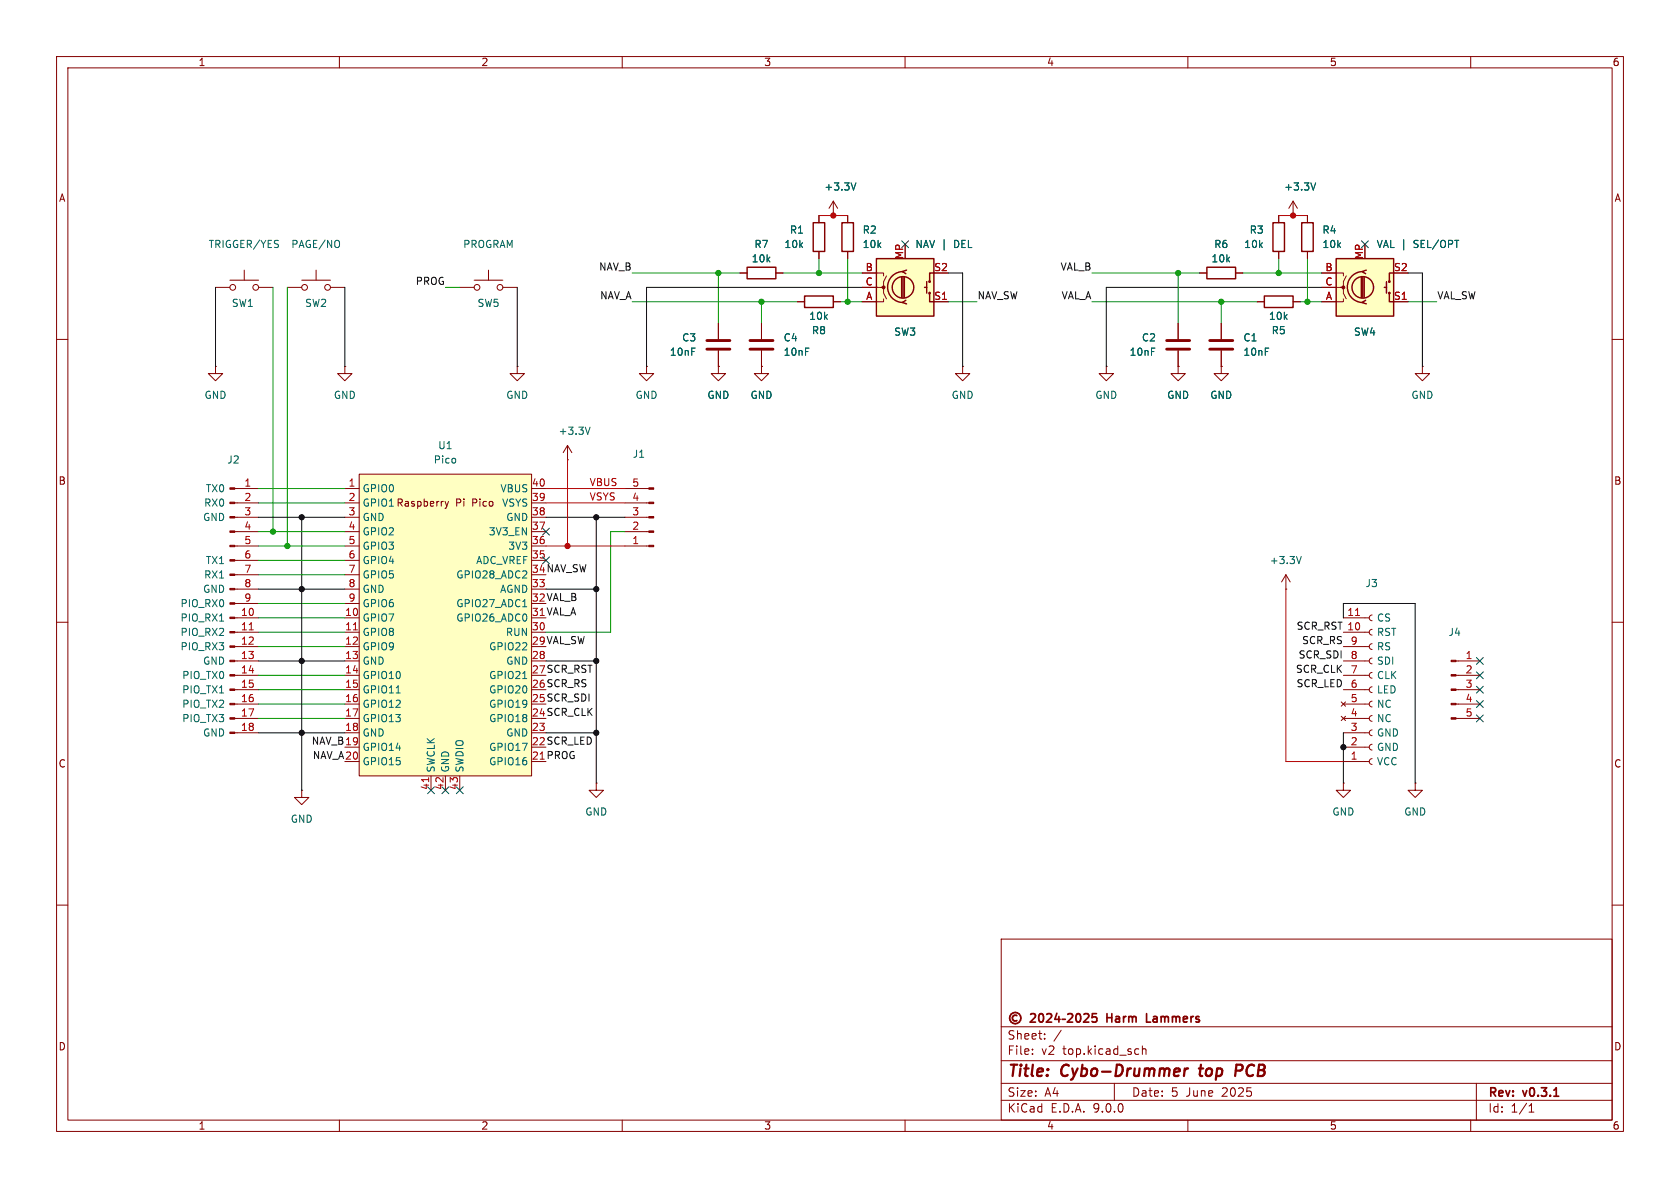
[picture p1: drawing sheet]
<svg xmlns="http://www.w3.org/2000/svg" width="297mm" height="210mm" viewBox="0 0 297 210" stroke-linecap="round" stroke-linejoin="round" font-family="sans-serif">
<g fill="none" stroke="#840000" stroke-width=".18">
<path d="M10 10h277v190h-277zM12 12h273v186h-273zM60 10v2M110 10v2M160 10v2M210 10v2M260 10v2M144.8 38.1v1.3M147.3 38.1h.1M147.3 35.6l-.7 1.2M147.3 35.6l.8 1.2M147.3 35.6v2.5"/>
<path d="M149.9 38.1v1.3M226.1 38.1v1.3M231.1 38.1v1.3M81.3 50.8h2.5M83.8 49.5h5.1M86.4 47.8v1.7M88.9 50.8h2.5M130.8 48.3h1.3M134.6 57.2v2.7M137.2 48.3h1.2M141 53.3h1.2M144.8 44.5v1.2"/>
<path d="M147.3 53.3h1.3M149.9 44.5v1.2M226.1 44.5v1.2M231.1 44.5v1.2M10 60h2M91.4 64.8v1.2h1.3l-1.3 1.3-1.2-1.3h1.2M91.4 64.8h.1M134.6 62v2.8M285 60h2M10 110h2M227.3 104.1h.1M227.3 101.6l-.7 1.3"/>
<path d="M227.3 101.6l.8 1.3M227.3 101.6v2.5M237.5 116.8h4.6M237.5 119.4h4.6M237.5 114.3h4.6M237.5 111.8h4.6M237.5 109.2h4.6M242.6 118.9l-.4 .1-.1 .4 .1 .3 .4 .2M242.6 116.3l-.4 .2-.1 .3 .1 .4 .4 .1M242.6 113.8l-.4 .1-.1 .4 .1 .4 .4 .1M242.6 111.3l-.4 .1-.1 .4 .1 .3 .4 .2M242.6 108.7l-.4 .2-.1 .3 .1 .4 .4 .1"/>
<path d="M257.4 116.8h4.2M257.4 119.4h4.2M285 110h2M53.3 139.7v1.3h1.3l-1.3 1.2-1.2-1.2h1.2M53.3 139.7h.1M237.1 126.6l.8 .8M237.1 124.1l.8 .7M237.5 138.4v1.3h1.3l-1.3 1.3-1.3-1.3h1.3M237.5 138.4h.1M237.5 121.9h4.6M237.5 124.5h4.6M237.5 127h4.6"/>
<path d="M237.5 134.6h4.6M237.5 132.1h4.6M237.5 129.5h4.6M237.9 126.6l-.8 .8M237.9 124.1l-.8 .7M242.6 134.1l-.4 .2-.1 .3 .1 .4 .4 .1M242.6 131.6l-.4 .1-.1 .4 .1 .3 .4 .2M242.6 129l-.4 .2-.1 .3 .1 .4 .4 .1M242.6 126.5l-.4 .1-.1 .4 .1 .4 .4 .1M242.6 124l-.4 .1-.1 .4 .1 .3 .4 .2M242.6 121.4l-.4 .2-.1 .3 .1 .4 .4 .1M250.2 138.4v1.3h1.3l-1.3 1.3-1.3-1.3h1.3"/>
<path d="M250.2 138.4h.1M257.4 121.9h4.2M257.4 124.5h4.2M257.4 127h4.2M10 160h2M177 166h108v32h-108zM285 160h2M60 198v2M110 198v2M160 198v2M177 194.5h108M177 191.5h108"/>
<path d="M177 187.5h108M177 181.5h108M182.5 186.3v.1M182.5 185.5v.1M184.7 183.6v.1M184.7 182.8v.1M187.6 182.1l-1.3 2M197 191.5v3M202 184.9v1.5M202 185.5l.2-.1 .3 .1 .1 .9M210 198v2M260 198v2"/>
<path d="M261 191.5v6.5M270.3 196.6h.9M270.3 195.5l.4-.4v1.5"/>
<circle cx="84.3" cy="50.8" r=".51"/>
<circle cx="88.4" cy="50.8" r=".51"/>
</g>
<g fill="none" stroke="#840000" stroke-width=".3">
<path d="M179.8 179.5a.52 .52 0 0 0-.8 .5 .52 .52 0 0 0 .8 .4M182.2 179.3l.6-.1 .2 .1 .1 .3-1 1.1h1M183.8 179.3l.2-.1a.81 .81 0 0 1 .6 .6 .81 .81 0 0 1-.3 .8l-.2 .1a.81 .81 0 0 1-.3-1.4zM185.1 179.3l.5-.1 .2 .1 .1 .3-.9 1.1h.9M186.8 179.1l-.3 1.1h.9M187.2 179.7v1M188.8 179.3l.5-.1 .3 .1v.3l-.9 1.1h.9M190.3 179.3l.3-.1a.81 .81 0 0 1 .5 .6 .81 .81 0 0 1-.3 .8l-.1 .1a.81 .81 0 0 1-.4-1.4zM191.6 179.3l.6-.1 .2 .1 .1 .3-.9 1.1h.9M193.8 179.2h-.7v.7l.2-.1h.5l.1 .2-.1 .5-.2 .2-.5-.2M195.7 179.2v1.5M195.7 179.9h.9"/>
<path d="M202.7 179.2v1.5h.7M187.8 180.2h.5M274.7 193.8h.9"/>
<circle cx="179.5" cy="180" r="1"/>
</g>
<path d="M209.5 188.9l-.2 1.3M210 188.9l-.4 .1-.2 .3M211.9 188.9h.8M212.3 188.2l-.2 1.7 .2 .3M219.4 188.2h-.8l-.3 2M219.4 189.2l-.9 .1" fill="none" stroke="#840000" stroke-width=".4"/>
<g fill="#840000" stroke="#840000" stroke-width=".18">
<path d="M256.5 116.7h.9v.3h-.9z"/>
<path d="M256.5 119.3h.9v.2h-.9z"/>
<path d="M256.5 121.8h.9v.2h-.9z"/>
<path d="M256.5 124.3h.9v.3h-.9z"/>
<path d="M256.5 126.9h.9v.2h-.9z"/>
</g>
<path d="M143.8 39.4h2v5.1h-2zM148.8 39.4h2.1v5.1h-2.1zM225 39.4h2.1v5.1h-2.1zM230.1 39.4h2.1v5.1h-2.1zM132.1 47.2h5.1v2.1h-5.1zM142.2 52.3h5.1v2.1h-5.1z" fill="none" stroke="#840000" stroke-width=".25"/>
<path d="M151.3 32.3l-.4 1.3M230.1 98.4l-.5 1.2" fill="none" stroke="#006464" stroke-width=".18"/>
<path d="M132.6 60.2h4.1M132.6 61.7h4.1" fill="none" stroke="#840000" stroke-width=".51"/>
<path d="M239.6 108.8h.8" fill="none" stroke="#a90000" stroke-width=".18"/>
<path d="M154.9 45.7h10.2v10.2h-10.2z" fill="#ffffc2"/>
<g fill="none" stroke="#840000" stroke-width=".25">
<path d="M154.9 45.7h10.2v10.2h-10.2zM159.4 49v3.6M159.6 48a2.73 2.73 0 0 0-2.7 2.7 2.73 2.73 0 0 0 2.7 2.8M159.6 49v3.6M159.9 49v3.6M160.1 53.1l-.6 .4 .8 .2M160.3 47.8l-.8 .2 .6 .4M163.4 50.8h.4M163.8 49.8v2M164.3 51.8v1.5h.8M165.1 48.3h-.8v1.5M213.4 47.2h5v2.1h-5z"/>
<path d="M223.5 52.3h5.1v2.1h-5.1z"/>
<circle cx="159.6" cy="50.8" r="1.9"/>
<circle cx="164.3" cy="51.8" r=".13"/>
<circle cx="164.3" cy="49.8" r=".13"/>
</g>
<g fill="none" stroke="#840000" stroke-width=".18">
<path d="M228.6 38.1h.1M228.6 35.6l-.8 1.2M228.6 35.6l.8 1.2M228.6 35.6v2.5M152.4 48.3h3.8v.5M155.7 50.8h.5v1l.5 1M156.2 52.8v.5h-3.8M156.7 48.8l-.5 1v1h-3.8M165.1 53.3h2.5M208.3 57.2v2.7M212.1 48.3h1.3M215.9 57.2v2.7"/>
<path d="M218.4 48.3h1.3M222.2 53.3h1.3M228.6 53.3h1.3M100.3 78.7l-.7 1.3M100.3 78.7l.8 1.3M100.3 78.7v2.6M170.2 64.8v1.2h1.2l-1.2 1.3-1.3-1.3h1.3M170.2 64.8h.1M195.6 64.8v1.2h1.2l-1.2 1.3-1.3-1.3h1.3M195.6 64.8h.1M208.3 64.8v1.2h-1.3l1.3 1.3 1.2-1.3h-1.2M208.3 64.8h.1"/>
<path d="M208.3 62v2.8M215.9 64.8v1.2h1.3l-1.3 1.3-1.3-1.3h1.3M215.9 64.8h.1M215.9 62v2.8M100.3 81.3h.1M110.5 96.5h4.2M110.5 94h4.2M110.5 91.4h4.2M110.5 88.9h4.2M110.5 86.4h4.2"/>
</g>
<g fill="#840000" stroke="#840000" stroke-width=".18">
<path d="M114.7 96.4h.9v.2h-.9z"/>
<path d="M114.7 93.9h.9v.2h-.9z"/>
<path d="M114.7 91.3h.9v.3h-.9z"/>
<path d="M114.7 88.8h.9v.2h-.9z"/>
<path d="M114.7 86.2h.9v.3h-.9z"/>
<circle cx="156.2" cy="50.8" r=".25"/>
</g>
<path d="M232.6 32.3l-.4 1.3M166.9 42.4v1.8M104.3 75.5l-.4 1.3" fill="none" stroke="#006464" stroke-width=".18"/>
<path d="M206.2 60.2h4.1M206.2 61.7h4.1M213.9 60.2h4M213.9 61.7h4" fill="none" stroke="#840000" stroke-width=".51"/>
<path d="M236.2 45.7h10.2v10.2h-10.2z" fill="#ffffc2"/>
<g fill="none" stroke="#840000" stroke-width=".25">
<path d="M236.2 45.7h10.2v10.2h-10.2zM240.7 49v3.6M240.9 48a2.73 2.73 0 0 0-2.7 2.7 2.73 2.73 0 0 0 2.7 2.8M240.9 49v3.6M241.2 49v3.6M241.4 53.1l-.6 .4 .8 .2M241.6 47.8l-.8 .2 .6 .4M244.7 50.8h.4M245.1 49.8v2M245.6 51.8v1.5h.8M246.4 48.3h-.8v1.5"/>
<circle cx="240.9" cy="50.8" r="1.9"/>
<circle cx="245.6" cy="51.8" r=".13"/>
<circle cx="245.6" cy="49.8" r=".13"/>
</g>
<g fill="none" stroke="#840000" stroke-width=".18">
<path d="M38.1 50.8h2.5M40.6 49.5h5.1M43.2 47.8v1.7M45.7 50.8h2.6M50.8 50.8h2.5M53.3 49.5h5.1M55.9 47.8v1.7M58.4 50.8h2.6M127 57.2v2.7M233.7 48.3h3.8v.5M237 50.8h.5v1l.5 1M237.5 52.8v.5h-3.8"/>
<path d="M238 48.8l-.5 1v1h-3.8M246.4 53.3h2.5M38.1 64.8v1.2h1.3l-1.3 1.3-1.3-1.3h1.3M38.1 64.8h.1M61 64.8v1.2h1.2l-1.2 1.3-1.3-1.3h1.3M61 64.8h.1M114.3 64.8v1.2h1.3l-1.3 1.3-1.3-1.3h1.3M114.3 64.8h.1M127 64.8v1.2h1.3l-1.3 1.3-1.3-1.3h1.3M127 64.8h.1M127 62v2.8M134.6 64.8v1.2h1.3l-1.3 1.3-1.3-1.3h1.3"/>
<path d="M134.6 64.8h.1M251.5 64.8v1.2h1.2l-1.2 1.3-1.3-1.3h1.3M251.5 64.8h.1M41.5 86.4h4.2M41.5 88.9h4.2M41.5 91.4h4.2M41.5 94h4.2M41.5 96.5h4.2M41.5 99.1h4.2M41.5 101.6h4.2M41.5 104.1h4.2M41.5 106.7h4.2"/>
<path d="M41.5 109.2h4.2M41.5 111.8h4.2M41.5 114.3h4.2M41.5 116.8h4.2M41.5 119.4h4.2M41.5 121.9h4.2M41.5 124.5h4.2M41.5 127h4.2M41.5 129.5h4.2M105.4 138.4v1.3h1.3l-1.3 1.3-1.3-1.3h1.3M105.4 138.4h.1"/>
<circle cx="41.1" cy="50.8" r=".51"/>
<circle cx="45.2" cy="50.8" r=".51"/>
<circle cx="53.8" cy="50.8" r=".51"/>
<circle cx="57.9" cy="50.8" r=".51"/>
</g>
<g fill="#840000" stroke="#840000" stroke-width=".18">
<path d="M40.6 86.2h.9v.3h-.9z"/>
<path d="M40.6 88.8h.9v.2h-.9z"/>
<path d="M40.6 91.3h.9v.3h-.9z"/>
<path d="M40.6 93.9h.9v.2h-.9z"/>
<path d="M40.6 96.4h.9v.2h-.9z"/>
<path d="M40.6 98.9h.9v.3h-.9z"/>
<path d="M40.6 101.5h.9v.2h-.9z"/>
<path d="M40.6 104h.9v.3h-.9z"/>
<path d="M40.6 106.6h.9v.2h-.9z"/>
<path d="M40.6 109.1h.9v.2h-.9z"/>
<path d="M40.6 111.6h.9v.3h-.9z"/>
<path d="M40.6 114.2h.9v.2h-.9z"/>
<path d="M40.6 116.7h.9v.3h-.9z"/>
<path d="M40.6 119.3h.9v.2h-.9z"/>
<path d="M40.6 121.8h.9v.2h-.9z"/>
<path d="M40.6 124.3h.9v.3h-.9z"/>
<path d="M40.6 126.9h.9v.2h-.9z"/>
<path d="M40.6 129.4h.9v.3h-.9z"/>
<circle cx="237.5" cy="50.8" r=".25"/>
</g>
<path d="M60 42.7v.9M248.2 42.4v1.8" fill="none" stroke="#006464" stroke-width=".18"/>
<path d="M44.1 111.3h.7" fill="none" stroke="#a90000" stroke-width=".18"/>
<path d="M125 60.2h4M125 61.7h4" fill="none" stroke="#840000" stroke-width=".51"/>
<path d="M63.5 83.8h30.5v53.4h-30.5z" fill="#ffffc2"/>
<g fill="none" stroke="#840000" stroke-width=".18">
<path d="M144.8 38.1v1.3M147.3 38.1h.1M149.9 38.1v1.3M226.1 38.1v1.3M228.6 38.1h.1M231.1 38.1v1.3M127 57.2v2.7M130.8 48.3h1.3M134.6 57.2v2.7M137.2 48.3h1.2M141 53.3h1.2M144.8 44.5v1.2"/>
<path d="M147.3 53.3h1.3M149.9 44.5v1.2M152.4 48.3h2.5M152.4 53.3h2.5M152.4 50.8h2.5M165.1 53.3h2.5M208.3 57.2v2.7M212.1 48.3h1.3M215.9 57.2v2.7M218.4 48.3h1.3M222.2 53.3h1.3M226.1 44.5v1.2"/>
<path d="M228.6 53.3h1.3M231.1 44.5v1.2M233.7 48.3h2.5M233.7 53.3h2.5M233.7 50.8h2.5M246.4 53.3h2.5M127 64.8h.1M127 62v2.8M134.6 64.8h.1M134.6 62v2.8M208.3 64.8h.1M208.3 62v2.8"/>
<path d="M215.9 64.8h.1M215.9 62v2.8M61 86.4h2.5M61 88.9h2.5M61 91.4h2.5M61 94h2.5M61 96.5h2.5M61 99.1h2.5M63.5 83.8h30.5v53.4h-30.5zM78.7 88.6l.3 .9M79 89.5l-.3 .4M79.3 88.6l-.3 .9"/>
<path d="M94 86.4h2.5M94 88.9h2.5M94 91.4h2.5M94 94h2.5M94 96.5h2.5M94 99.1h2.5M61 101.6h2.5M61 104.1h2.5M61 106.7h2.5M61 109.2h2.5M61 111.8h2.5M61 114.3h2.5"/>
<path d="M61 116.8h2.5M61 119.4h2.5M94 104.1h2.5M94 111.8h2.5M94 116.8h2.5M61 121.9h2.5M61 124.5h2.5M61 127h2.5M61 129.5h2.5M61 132.1h2.5M61 134.6h2.5M76.2 137.2v2.5"/>
<path d="M78.7 137.2v2.5M81.3 137.2v2.5M94 129.5h2.5"/>
</g>
<path d="M62.5 111.3h.7M75.8 137.5v.7" fill="none" stroke="#a90000" stroke-width=".18"/>
<path d="M151.3 32.3l-.4 1.3M232.6 32.3l-.4 1.3M166.9 42.4v1.8M248.2 42.4v1.8M92.4 107.3h.7M92.4 120h.7M70 122.5h.8" fill="none" stroke="#006464" stroke-width=".18"/>
<g fill="none" stroke="#000" stroke-width=".18">
<path d="M38.1 50.8v14M61 50.8v14M91.4 50.8v14M152.4 50.8h-38.1v14M167.6 48.3h2.6v16.5M233.7 50.8h-38.1v14M248.9 48.3h2.6v16.5M45.7 91.4h15.3M53.3 91.4v48.3M96.5 91.4h14M105.4 91.4v47M45.7 116.8h15.3"/>
<path d="M45.7 104.1h15.3M96.5 116.8h8.9M96.5 104.1h8.9M237.5 109.2v-2.5h12.7v31.7M45.7 129.5h15.3M96.5 129.5h8.9M237.5 129.5v8.9"/>
</g>
<g fill="none" stroke="#009600" stroke-width=".18">
<path d="M48.3 50.8v43.2M50.8 50.8v45.7M78.7 50.8h2.6M111.8 53.3h29.2M111.8 48.3h19M127 48.3v8.9M134.6 53.3v3.9M138.4 48.3h14M144.8 45.7v2.6M148.6 53.3h3.8M149.9 45.7v7.6M167.6 53.3h5.1"/>
<path d="M193 53.3h29.2M193 48.3h19.1M208.3 48.3v8.9M215.9 53.3v3.9M219.7 48.3h14M226.1 45.7v2.6M229.9 53.3h3.8M231.1 45.7v7.6M248.9 53.3h5.1M45.7 88.9h15.3M45.7 94h15.3M45.7 96.5h15.3"/>
<path d="M45.7 99.1h15.3M45.7 86.4h15.3M110.5 94h-2.6v17.8h-11.4M45.7 114.3h15.3M45.7 111.8h15.3M45.7 106.7h15.3M45.7 109.2h15.3M45.7 119.4h15.3M45.7 101.6h15.3M45.7 127h15.3M45.7 124.5h15.3M45.7 121.9h15.3"/>
</g>
<path d="M144.8 38.1h5.1M226.1 38.1h5M96.5 96.5h14M96.5 86.4h14M96.5 88.9h14M100.3 81.3v15.2M227.3 104.1v30.5h10.2" fill="none" stroke="#c20000" stroke-width=".18"/>
<g fill="none" stroke="#000084" stroke-width=".18">
<path d="M159.4 42.6l1.2 1.2M160.6 42.6l-1.2 1.2M240.7 42.6l1.2 1.2M241.9 42.6l-1.2 1.2M95.9 93.4l1.2 1.2M95.9 98.5l1.2 1.2M97.1 93.4l-1.2 1.2M97.1 98.5l-1.2 1.2M261 118.8l1.2 1.2M261 116.2l1.2 1.2M262.2 118.8l-1.2 1.2M262.2 116.2l-1.2 1.2"/>
<path d="M75.6 139.1l1.2 1.2M76.8 139.1l-1.2 1.2M78.1 139.1l1.2 1.2M79.3 139.1l-1.2 1.2M80.7 139.1l1.2 1.2M81.9 139.1l-1.2 1.2M261 123.9l1.2 1.2M261 126.4l1.2 1.2M261 121.3l1.2 1.2M262.2 123.9l-1.2 1.2M262.2 126.4l-1.2 1.2M262.2 121.3l-1.2 1.2"/>
</g>
<g fill="#000" stroke="#000" stroke-width=".18">
<circle cx="53.3" cy="91.4" r=".46"/>
<circle cx="105.4" cy="91.4" r=".46"/>
<circle cx="53.3" cy="116.8" r=".46"/>
<circle cx="53.3" cy="104.1" r=".46"/>
<circle cx="105.4" cy="116.8" r=".46"/>
<circle cx="105.4" cy="104.1" r=".46"/>
<circle cx="53.3" cy="129.5" r=".46"/>
<circle cx="105.4" cy="129.5" r=".46"/>
<circle cx="237.5" cy="132.1" r=".46"/>
</g>
<g fill="#009600" stroke="#009600" stroke-width=".18">
<circle cx="48.3" cy="94" r=".46"/>
<circle cx="50.8" cy="96.5" r=".46"/>
<circle cx="127" cy="48.3" r=".46"/>
<circle cx="134.6" cy="53.3" r=".46"/>
<circle cx="144.8" cy="48.3" r=".46"/>
<circle cx="231.1" cy="53.3" r=".46"/>
<circle cx="208.3" cy="48.3" r=".46"/>
<circle cx="226.1" cy="48.3" r=".46"/>
<circle cx="215.9" cy="53.3" r=".46"/>
<circle cx="149.9" cy="53.3" r=".46"/>
</g>
<g fill="#c20000" stroke="#c20000" stroke-width=".18">
<circle cx="147.3" cy="38.1" r=".46"/>
<circle cx="100.3" cy="96.5" r=".46"/>
<circle cx="228.6" cy="38.1" r=".46"/>
</g>
<g font-size="2.8" fill="#840000">
<text x="178" y="190.9">Title:</text>
<text x="187.7" y="190.9">Cybo-Drummer</text>
<text x="212.9" y="190.9">top</text>
<text x="220" y="190.9">PCB</text>
</g>
<g font-size="2.1" fill="#840000">
<text x="178" y="184">Sheet:</text>
<text x="196.3" y="181.2">Harm</text>
<text x="203.9" y="181.2">Lammers</text>
<text x="178" y="186.7">File:</text>
<text x="184.1" y="186.7">v2</text>
<text x="188" y="186.7">top.kicad_sch</text>
<text x="178" y="196.9">KiCad</text>
<text x="178" y="194.1">Size:</text>
<text x="184.7" y="194.1">A4</text>
<text x="185.7" y="196.9">E.D.A.</text>
<text x="193.3" y="196.9">9.0.0</text>
<text x="200" y="194.1">Date:</text>
<text x="207" y="194.1">5</text>
<text x="209.7" y="194.1">June</text>
<text x="216.2" y="194.1">2025</text>
<text x="263" y="194.3">Rev:</text>
<text x="263" y="196.9">Id:</text>
<text x="267.1" y="196.9">1/1</text>
<text x="269.4" y="194.3">v0.3.1</text>
</g>
<g font-size="1.8" fill="#840000">
<text x="35" y="11.9">1</text>
<text x="85" y="11.9">2</text>
<text x="135" y="11.9">3</text>
<text x="185" y="11.9">4</text>
<text x="235" y="11.9">5</text>
<text x="285" y="11.9">6</text>
<text x="10.3" y="35.9">A</text>
<text x="285.3" y="35.9">A</text>
<text x="10.3" y="85.9">B</text>
<text x="80.5" y="89.8">Pi</text>
<text x="83.6" y="89.8">Pico</text>
<text x="285.3" y="85.9">B</text>
<text x="10.3" y="135.9">C</text>
<text x="285.3" y="135.9">C</text>
<text x="10.3" y="185.9">D</text>
<text x="285.3" y="185.9">D</text>
<text x="35" y="199.9">1</text>
<text x="85" y="199.9">2</text>
<text x="135" y="199.9">3</text>
<text x="185" y="199.9">4</text>
<text x="235" y="199.9">5</text>
<text x="285" y="199.9">6</text>
</g>
<g font-size="1.8" fill="#006464">
<text x="145.6" y="33.9">+3.3V</text>
<text x="226.9" y="33.9">+3.3V</text>
<text x="139.5" y="41.5">R1</text>
<text x="152.4" y="41.5">R2</text>
<text x="220.8" y="41.5">R3</text>
<text x="233.7" y="41.5">R4</text>
<text x="36.8" y="44">TRIGGER/YES</text>
<text x="51.4" y="44">PAGE/NO</text>
<text x="81.8" y="44">PROGRAM</text>
<text x="132.8" y="46.6">10k</text>
<text x="133.3" y="44">R7</text>
<text x="138.6" y="44">10k</text>
<text x="152.4" y="44">10k</text>
<text x="161.7" y="44">NAV</text>
<text x="168.8" y="44">DEL</text>
<text x="214.1" y="46.6">10k</text>
<text x="214.6" y="44">R6</text>
<text x="219.9" y="44">10k</text>
<text x="233.7" y="44">10k</text>
<text x="243.3" y="44">VAL</text>
<text x="250" y="44">SEL/OPT</text>
<text x="40.9" y="54.5">SW1</text>
<text x="53.8" y="54.5">SW2</text>
<text x="84.3" y="54.5">SW5</text>
<text x="143" y="56.7">10k</text>
<text x="143.4" y="59.3">R8</text>
<text x="158" y="59.5">SW3</text>
<text x="224.2" y="56.7">10k</text>
<text x="224.7" y="59.3">R5</text>
<text x="239.3" y="59.5">SW4</text>
<text x="118.3" y="63.1">10nF</text>
<text x="120.5" y="60.6">C3</text>
<text x="138.4" y="60.6">C4</text>
<text x="138.4" y="63.1">10nF</text>
<text x="199.6" y="63.1">10nF</text>
<text x="201.8" y="60.6">C2</text>
<text x="219.7" y="60.6">C1</text>
<text x="219.7" y="63.1">10nF</text>
<text x="36.1" y="70.7">GND</text>
<text x="58.9" y="70.7">GND</text>
<text x="89.4" y="70.7">GND</text>
<text x="112.3" y="70.7">GND</text>
<text x="125" y="70.7">GND</text>
<text x="132.6" y="70.7">GND</text>
<text x="168.1" y="70.7">GND</text>
<text x="193.5" y="70.7">GND</text>
<text x="206.2" y="70.7">GND</text>
<text x="213.9" y="70.7">GND</text>
<text x="249.4" y="70.7">GND</text>
<text x="98.7" y="77.1">+3.3V</text>
<text x="40.1" y="82.1">J2</text>
<text x="76.6" y="82.1">Pico</text>
<text x="77.4" y="79.6">U1</text>
<text x="111.8" y="81.1">J1</text>
<text x="36" y="89.8">RX0</text>
<text x="36.3" y="87.2">TX0</text>
<text x="64" y="87.2">GPIO0</text>
<text x="64" y="89.8">GPIO1 Raspberry</text>
<text x="88.4" y="87.2">VBUS</text>
<text x="88.7" y="89.8">VSYS</text>
<text x="35.8" y="92.3">GND</text>
<text x="64" y="92.3">GND</text>
<text x="64" y="94.8">GPIO2</text>
<text x="86.3" y="94.8">3V3_EN</text>
<text x="89.4" y="92.3">GND</text>
<text x="36.3" y="99.9">TX1</text>
<text x="64" y="97.4">GPIO3</text>
<text x="64" y="99.9">GPIO4</text>
<text x="84.1" y="99.9">ADC_VREF</text>
<text x="89.8" y="97.4">3V3</text>
<text x="224.4" y="99.9">+3.3V</text>
<text x="31.8" y="107.5">PIO_RX0</text>
<text x="35.8" y="105">GND</text>
<text x="36" y="102.5">RX1</text>
<text x="64" y="102.5">GPIO5</text>
<text x="64" y="105">GND</text>
<text x="64" y="107.5">GPIO6</text>
<text x="80.6" y="102.5">GPIO28_ADC2</text>
<text x="80.6" y="107.5">GPIO27_ADC1</text>
<text x="88.3" y="105">AGND</text>
<text x="241.3" y="104">J3</text>
<text x="31.8" y="110.1">PIO_RX1</text>
<text x="31.8" y="112.6">PIO_RX2</text>
<text x="64" y="110.1">GPIO7</text>
<text x="64" y="112.6">GPIO8</text>
<text x="80.6" y="110.1">GPIO26_ADC0</text>
<text x="89.3" y="112.6">RUN</text>
<text x="243.3" y="112.6">RST</text>
<text x="243.3" y="110.1">CS</text>
<text x="256" y="112.6">J4</text>
<text x="31.8" y="115.2">PIO_RX3</text>
<text x="35.8" y="117.7">GND</text>
<text x="64" y="115.2">GPIO9</text>
<text x="64" y="117.7">GND</text>
<text x="86.4" y="115.2">GPIO22</text>
<text x="89.4" y="117.7">GND</text>
<text x="243.3" y="117.7">SDI</text>
<text x="243.3" y="115.2">RS</text>
<text x="32.1" y="120.2">PIO_TX0</text>
<text x="32.1" y="122.8">PIO_TX1</text>
<text x="32.1" y="125.3">PIO_TX2</text>
<text x="64" y="120.2">GPIO10</text>
<text x="64" y="122.8">GPIO11</text>
<text x="64" y="125.3">GPIO12</text>
<text x="86.4" y="120.2">GPIO21</text>
<text x="86.4" y="122.8">GPIO20</text>
<text x="86.4" y="125.3">GPIO19</text>
<text x="243.3" y="125.3">NC</text>
<text x="243.3" y="122.8">LED</text>
<text x="243.3" y="120.2">CLK</text>
<text x="32.1" y="127.9">PIO_TX3</text>
<text x="35.8" y="130.4">GND</text>
<text x="64" y="127.9">GPIO13</text>
<text x="64" y="130.4">GND</text>
<text x="86.4" y="127.9">GPIO18</text>
<text x="89.4" y="130.4">GND</text>
<text x="243.3" y="130.4">GND</text>
<text x="243.3" y="127.9">NC</text>
<text x="64" y="132.9">GPIO14</text>
<text x="64" y="135.5">GPIO15</text>
<text x="77.1" y="136.7" transform="rotate(-90 77.1 136.7)">SWCLK</text>
<text x="79.6" y="136.7" transform="rotate(-90 79.6 136.7)">GND</text>
<text x="82.1" y="136.7" transform="rotate(-90 82.1 136.7)">SWDIO</text>
<text x="86.4" y="132.9">GPIO17</text>
<text x="86.4" y="135.5">GPIO16</text>
<text x="243.3" y="135.5">VCC</text>
<text x="243.3" y="132.9">GND</text>
<text x="51.3" y="145.6">GND</text>
<text x="103.4" y="144.4">GND</text>
<text x="235.5" y="144.4">GND</text>
<text x="248.2" y="144.4">GND</text>
</g>
<g font-size="1.8" fill="#0f0f0f">
<text x="105.8" y="47.9">NAV_B</text>
<text x="187.4" y="47.9">VAL_B</text>
<text x="73.4" y="50.5">PROG</text>
<text x="106" y="53">NAV_A</text>
<text x="172.7" y="53">NAV_SW</text>
<text x="187.6" y="53">VAL_A</text>
<text x="254" y="53">VAL_SW</text>
<text x="93.9" y="101.3">34 NAV_SW</text>
<text x="93.9" y="106.4">32 VAL_B</text>
<text x="93.9" y="109">31 VAL_A</text>
<text x="229.1" y="111.4">SCR_RST 10</text>
<text x="230.1" y="114">SCR_RS</text>
<text x="93.9" y="114">29 VAL_SW</text>
<text x="93.9" y="119.1">27 SCR_RST</text>
<text x="229" y="119">SCR_CLK</text>
<text x="229.5" y="116.5">SCR_SDI</text>
<text x="93.9" y="121.7">26 SCR_RS</text>
<text x="93.9" y="124.2">25 SCR_SDI</text>
<text x="229.1" y="121.6">SCR_LED</text>
<text x="55" y="131.7">NAV_B19</text>
<text x="93.9" y="126.7">24 SCR_CLK</text>
<text x="93.9" y="131.8">22 SCR_LED</text>
<text x="55.2" y="134.3">NAV_A20</text>
<text x="93.9" y="134.4">21 PROG</text>
</g>
<g font-size="1.8" fill="#a90000">
<text x="159.8" y="45.9" transform="rotate(-90 159.8 45.9)">MP</text>
<text x="241" y="45.9" transform="rotate(-90 241 45.9)">MP</text>
<text x="152.9" y="50.5">C</text>
<text x="152.9" y="48">B</text>
<text x="153" y="53.1">A</text>
<text x="165.1" y="53.1">S1</text>
<text x="165.1" y="48">S2</text>
<text x="234.2" y="50.5">C</text>
<text x="234.2" y="48">B</text>
<text x="234.3" y="53.1">A</text>
<text x="246.3" y="53.1">S1</text>
<text x="246.3" y="48">S2</text>
<text x="43.1" y="86.1">1</text>
<text x="43.1" y="88.6">2</text>
<text x="61.5" y="86.1">1</text>
<text x="61.5" y="88.6">2</text>
<text x="93.9" y="86.1">40</text>
<text x="93.9" y="88.6">39</text>
<text x="111.7" y="88.6">4</text>
<text x="111.7" y="86.1">5</text>
<text x="43.1" y="91.2">3</text>
<text x="43.1" y="93.7">4</text>
<text x="61.5" y="91.2">3</text>
<text x="61.5" y="93.7">4</text>
<text x="93.9" y="91.2">38</text>
<text x="93.9" y="93.7">37</text>
<text x="111.7" y="93.7">2</text>
<text x="111.7" y="91.2">3</text>
<text x="43.1" y="96.3">5</text>
<text x="43.1" y="98.8">6</text>
<text x="43.1" y="101.3">7</text>
<text x="61.5" y="96.3">5</text>
<text x="61.5" y="98.8">6</text>
<text x="61.5" y="101.3">7</text>
<text x="93.9" y="96.3">36</text>
<text x="93.9" y="98.8">35</text>
<text x="111.7" y="96.3">1</text>
<text x="43.1" y="103.9">8</text>
<text x="43.1" y="106.4">9</text>
<text x="61.5" y="103.9">8</text>
<text x="61.5" y="106.4">9</text>
<text x="93.9" y="103.9">33</text>
<text x="42.5" y="109">10</text>
<text x="42.5" y="111.5">11</text>
<text x="60.9" y="109">10</text>
<text x="60.9" y="111.5">11</text>
<text x="93.9" y="111.5">30</text>
<text x="238.1" y="109">11</text>
<text x="42.5" y="114">12</text>
<text x="42.5" y="116.6">13</text>
<text x="42.5" y="119.1">14</text>
<text x="60.9" y="114">12</text>
<text x="60.9" y="116.6">13</text>
<text x="60.9" y="119.1">14</text>
<text x="93.9" y="116.6">28</text>
<text x="238.7" y="119.1">7</text>
<text x="238.7" y="116.6">8</text>
<text x="238.7" y="114">9</text>
<text x="259" y="116.6">1</text>
<text x="259" y="119.1">2</text>
<text x="42.5" y="121.7">15</text>
<text x="42.5" y="124.2">16</text>
<text x="60.9" y="121.7">15</text>
<text x="60.9" y="124.2">16</text>
<text x="238.7" y="124.2">5</text>
<text x="238.7" y="121.7">6</text>
<text x="259" y="121.7">3</text>
<text x="259" y="124.2">4</text>
<text x="42.5" y="126.7">17</text>
<text x="42.5" y="129.3">18</text>
<text x="60.9" y="126.7">17</text>
<text x="60.9" y="129.3">18</text>
<text x="93.9" y="129.3">23</text>
<text x="238.7" y="131.8">2</text>
<text x="238.7" y="129.3">3</text>
<text x="238.7" y="126.7">4</text>
<text x="259" y="126.7">5</text>
<text x="238.7" y="134.4">1</text>
<text x="75.9" y="139.7" transform="rotate(-90 75.9 139.7)">41</text>
<text x="78.5" y="139.7" transform="rotate(-90 78.5 139.7)">42</text>
<text x="81" y="139.7" transform="rotate(-90 81 139.7)">43</text>
</g>
<g font-size="1.8" fill="#c20000">
<text x="104.1" y="88.6">VSYS</text>
<text x="104.1" y="86">VBUS</text>
</g>
</svg>
